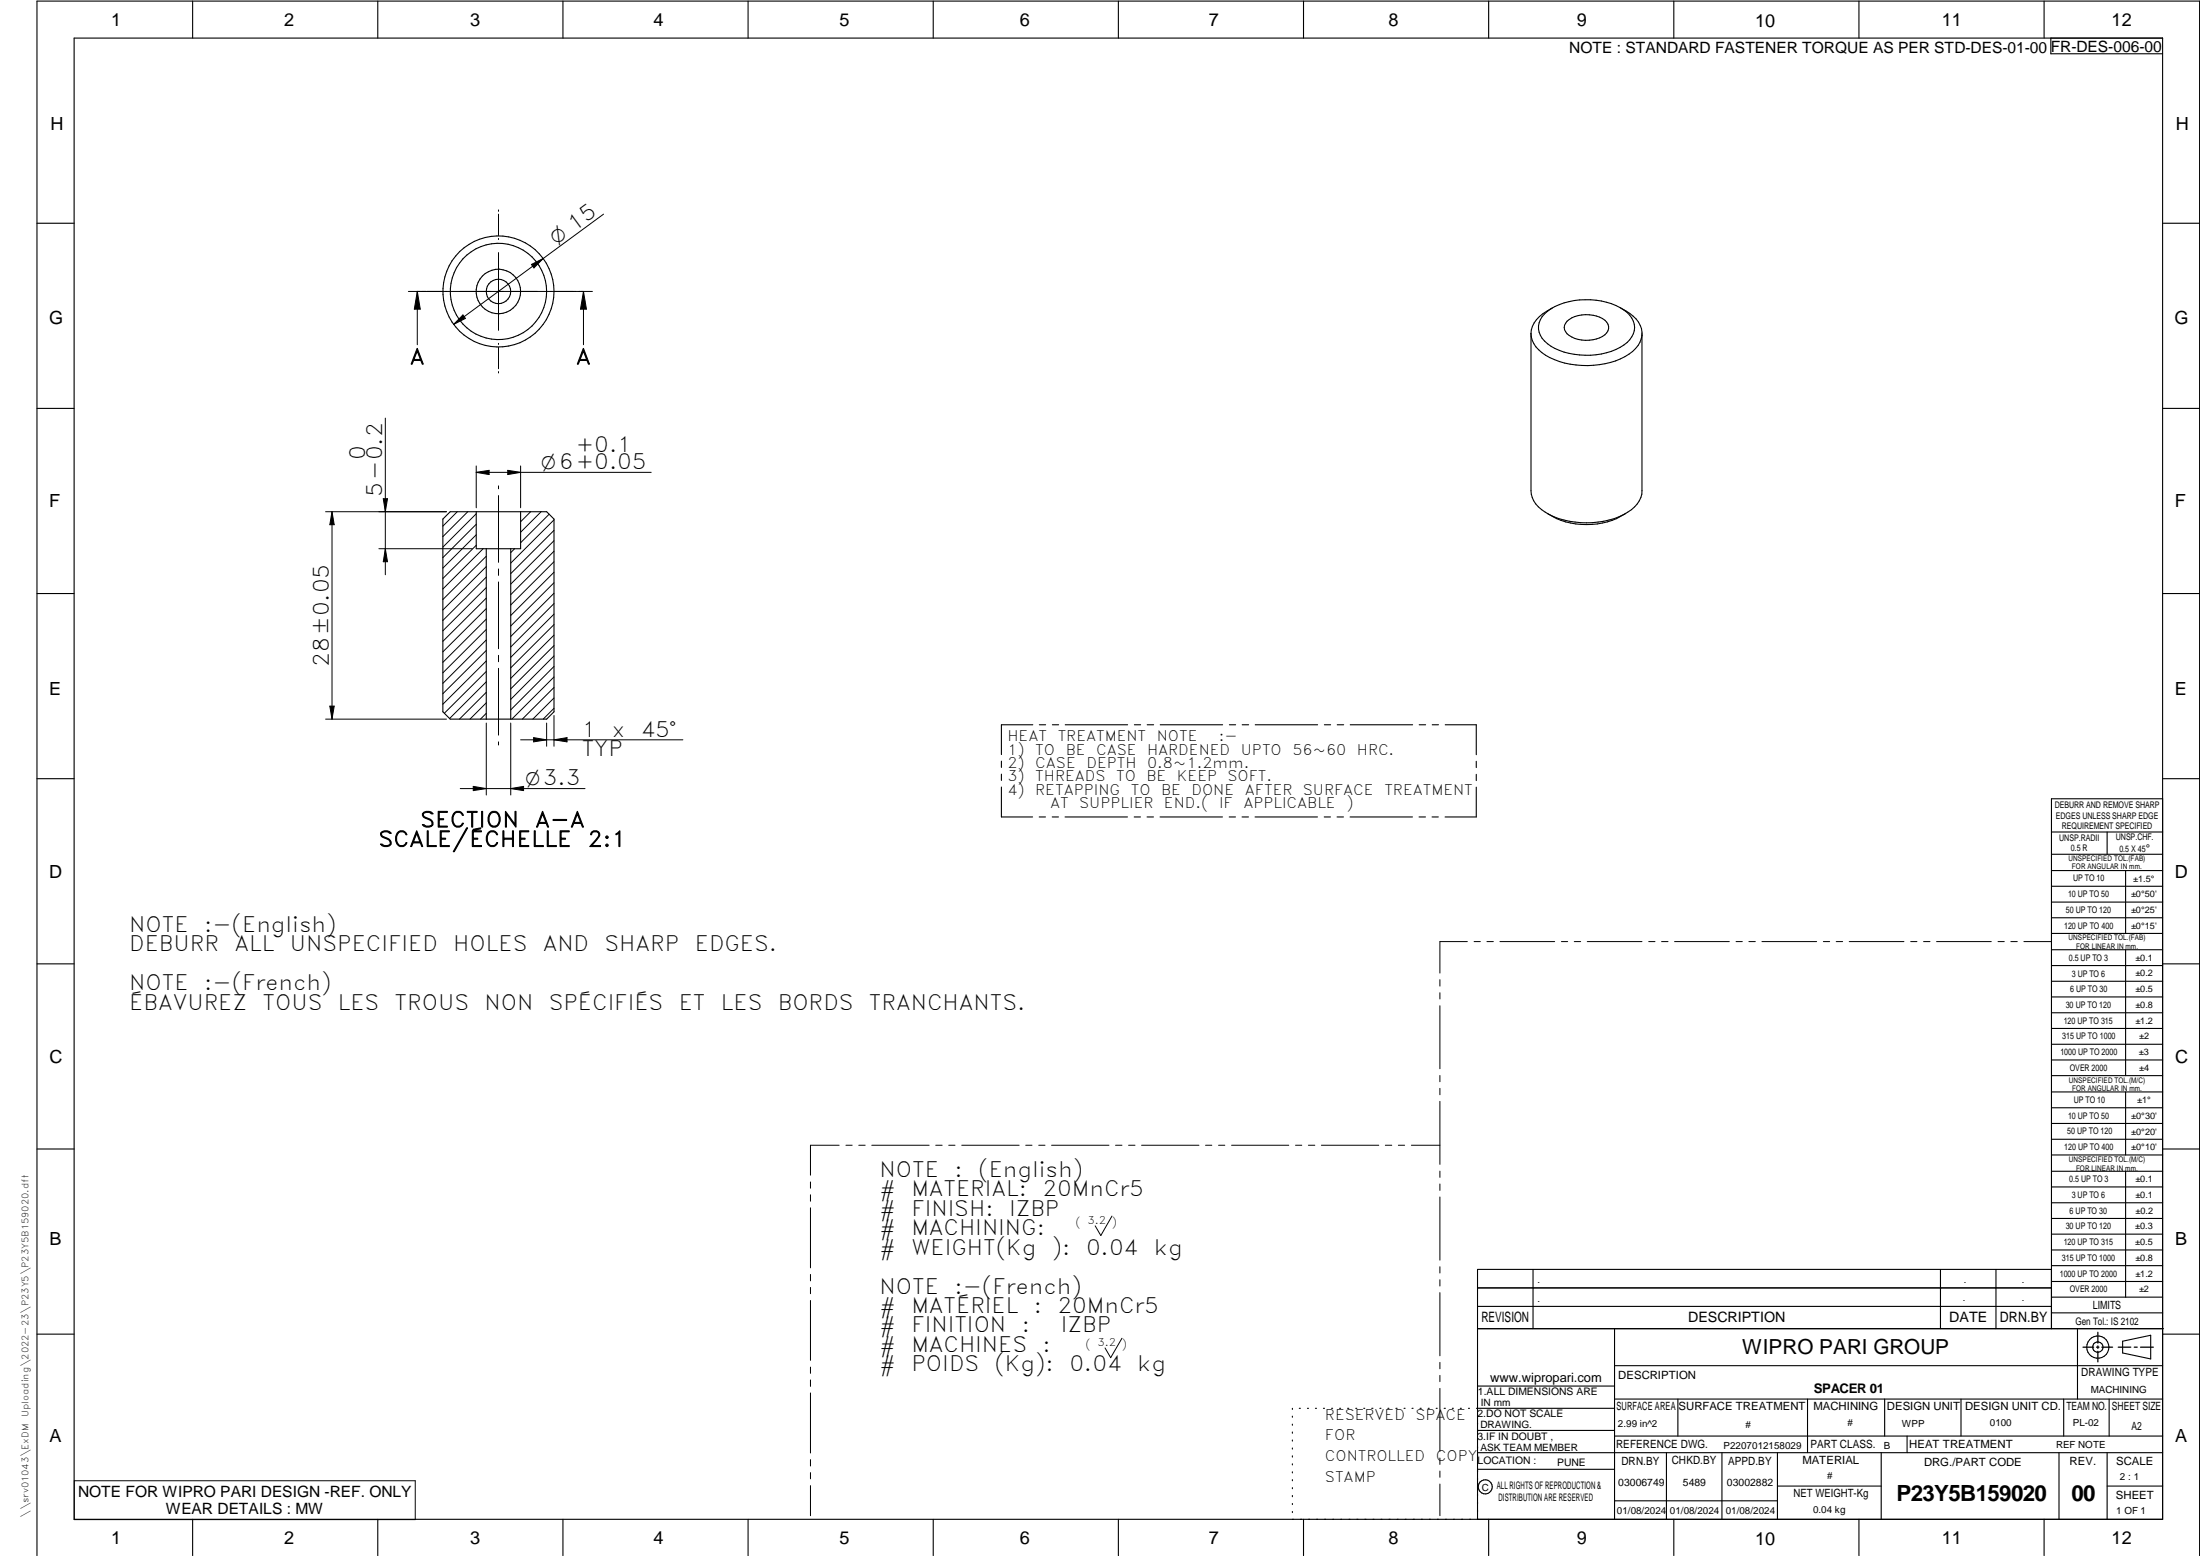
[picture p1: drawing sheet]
<svg xmlns="http://www.w3.org/2000/svg" width="594mm" height="420mm" viewBox="0 0 594 420" stroke-linecap="round" stroke-linejoin="round" font-family="sans-serif">
<g fill="none" stroke="#000" stroke-width=".3">
<path d="M20 10.3h564v400h-564zM52 .3v10M102 .3v10M152 .3v10M202 .3v10M252 .3v10M302 .3v10M352 .3v10M402 .3v10M452 .3v10M502 .3v10M552 .3v10"/>
<path d="M553.8 10.3v4.2h30.2M10 60.3h10M584 60.3h10M413.4 90a7.8 7.8 0 0 0 5.1 6.6 23.2 23.2 0 0 0 21.4-1 7.2 7.2 0 0 0 3.5-5M413.4 90v42.5a6.9 6.9 0 0 0 3.9 5.8 20.2 20.2 0 0 0 21.7 .3M417.1 84.8a17.2 17.2 0 0 1 13.9-3.7 14.4 14.4 0 0 1 9.1 4 5.2 5.2 0 0 1-1.6 8.1 19.8 19.8 0 0 1-19.7 .3 5.6 5.6 0 0 1-2.8-7.2zM419.2 83.1a9.7 9.7 0 0 0-5.7 6l-.1 .9M423.2 86.7a8.5 8.5 0 0 1 10.7 .3 2.48 2.48 0 0 1-1.2 3.8 8.9 8.9 0 0 1-9.5-.7 2.26 2.26 0 0 1 0-3.4zM437.6 83.1a10.1 10.1 0 0 1 5.7 5.7l.1 43.7a7.6 7.6 0 0 1-5 6.4 23.6 23.6 0 0 1-20 0M10 110.3h10M584 110.3h10M140.6 138.2v10h-12v-10"/>
<path d="M119.6 140.2l2-2h26l2 2v52l-2 2h-26l-2-2zM131.3 148.2v46M137.9 148.2v46M10 160.3h10M584 160.3h10M278.9 195.7h-8.5v8.1M280.7 195.7h1.7M284.2 195.7h1.7M287.6 195.7h16.9M306.3 195.7h1.7M309.8 195.7h1.7M313.3 195.7h16.9"/>
<path d="M332 195.7h1.7M335.4 195.7h1.8M339 195.7h16.8M357.6 195.7h1.7M361.1 195.7h1.7M364.6 195.7h16.9M383.2 195.7h1.8M386.8 195.7h1.6M390.3 195.7h8.3v8.1M10 210.3h10M270.4 205.5v1.7M270.4 209v1.7"/>
<path d="M270.4 212.5v8.1h8.4M398.6 212.6v8h-8.4M398.6 205.6v1.7M398.6 209.1v1.7M584 215.7h-30v143.1M584 210.3h10M280.6 220.6h1.7M284.1 220.6h1.7M287.6 220.6h16.9M306.3 220.6h1.7M309.7 220.6h1.8M313.3 220.6h16.8"/>
<path d="M331.9 220.6h1.7M335.4 220.6h1.7M338.9 220.6h16.9M357.6 220.6h1.7M361.1 220.6h1.7M364.6 220.6h16.8M383.2 220.6h1.7M386.7 220.6h1.7M554 224.7h30M554 230.7h30M554 235.1h30M554 239.3h30"/>
<path d="M569 224.7v6M574 235.1v17M554 243.6h30M554 247.8h30M554 252.1h30M554 256.5h30M574 256.5v33.9M10 260.3h10M554 260.7h30M554 265h30M554 269.2h30M554 273.5h30"/>
<path d="M554 277.7h30M584 260.3h10M554 282h30M554 286.2h30M554 290.4h30M554 294.9h30M554 299.1h30M574 294.9v17M10 310.3h10M554 303.4h30M554 307.6h30M554 311.9h30"/>
<path d="M554 316.3h30M574 316.3v34M584 310.3h10M554 320.5h30M554 324.8h30M554 329h30M554 333.2h30M554 337.5h30M399 358.8h185.2M399 352.8h155M399 347.8h155M414 342.8v16"/>
<path d="M436 358.8v51.5M524 342.8v16M539 342.8v16M554 341.8h30M554 346h30M554 350.3h30M554 354.5h30M554 342.8h-155v67.5M561 358.8v19M10 360.3h10M399 374.3h37M436 377.8h148"/>
<path d="M453.1 377.8v10M488.1 377.8v14.5M508.9 377.8v10M529.5 377.8v10M557.3 377.8v10M569.5 377.8v10M573.2 362.2l7.6-1.6v6.3l-7.6-1.6zM584 368.8h-148M584 360.3h10M349 380.3v.3M349 382.4v.3M349 384.6v.3"/>
<path d="M349 386.7v.3M349 388.8v.3M349 391v.3M349 393.1v.3M349 395.3v.3M349 397.4v.3M349 399.5v.3M350.9 380.3h.2M353.1 380.3h.2M355.2 380.3h.3M357.4 380.3h.3M359.6 380.3h.3"/>
<path d="M361.7 380.3h.3M363.9 380.3h.3M366.1 380.3h.3M368.3 380.3h.2M370.4 380.3h.3M372.6 380.3h.3M374.8 380.3h.3M376.9 380.3h.4M379.1 380.3h.3M381.3 380.3h.3M383.4 380.3h.4M385.6 380.3h.3"/>
<path d="M387.8 380.3h.3M390 380.3h.3M392.2 380.3h.3M394.3 380.3h.3M396.5 380.3h.3M398.7 380.3h37.3M399 396.7h37M399 392.3h185M399 386.2h37M436 387.8h148M450 392.3v18M465 392.3v18"/>
<path d="M480 392.3v18M508 392.3v18M515 387.8v4.5M556 392.3v18M569 392.3v18M52 410.3v9.7M102 410.3v9.7M152 410.3v9.7M202 410.3v9.7M252 410.3v9.7M302 410.3v9.7M349 401.7v.3"/>
<path d="M349 403.8v.4M349 406v.3M349 408.1v.3M352 410.3v9.7M402 410.3v9.7M436 405.3h44M452 410.3v9.7M480 401.3h28M502 410.3v9.7M552 410.3v9.7M569 401.3h15M10 420v-419.7h584v419.7"/>
<circle cx="134.6" cy="78.7" r="6"/>
<circle cx="134.6" cy="78.7" r="13"/>
<circle cx="134.6" cy="78.7" r="15"/>
<circle cx="134.6" cy="78.7" r="3.3"/>
<circle cx="566.5" cy="363.7" r="1.39"/>
<circle cx="566.5" cy="363.8" r="3"/>
<circle cx="401.1" cy="401.5" r="1.9"/>
</g>
<g fill="none" stroke="#000" stroke-width=".27">
<path d="M134.6 56.7v.4M134.6 57.8v5.8M163 57.8l-40.5 29.8M110.3 78.7h49.7M112.7 78.7v14.4M112.7 78.7l.8 4.8h-1.6zM134.6 64.4v.3M134.6 68.2v21M143.5 71.4l3.2-1.6-2.5 2.5zM157.6 78.7v14.4M157.6 78.7l.8 4.8h-1.6zM125 85l.7 1-3.2 1.6z"/>
<path d="M134.6 92.7v.3M134.6 93.8v5.8M104 112.9v42.3M134.6 100.3v.4M87.9 138.2h32.7M89.7 138.2l.5 3.5h-1.1zM89.7 138.2v56M103.5 134.7h1.1l-.6 3.5zM123.5 138.2l-3.9 3.9M126.3 138.2l-6.7 6.7M128.6 125.8v11.3M128.6 127.6h47.2"/>
<path d="M128.6 127.6l3.5-.6v1.1zM128.6 138.7l-9 9M134.6 131.2v.8M134.6 133.8v18M137.1 127l3.5 .6-3.5 .5zM140.6 125.8v11.3M143.3 138.2l-2.7 2.7M146.1 138.2l-5.5 5.5M148.3 138.9l-7.7 7.7M102.3 148.2h25.2M104 148.2l.6 3.5h-1.1zM128.6 141.6l-9 9"/>
<path d="M128.6 144.4l-9 9M128.6 147.2l-9 9M130.5 148.2l-10.9 10.8M131.3 153l-11.7 11.7M131.3 155.8l-11.7 11.8M131.3 150.2l-11.7 11.7M131.3 158.7l-11.7 11.6M134.6 153.6v1.8M134.6 157.1v18.1M139 148.2l-1.1 1M149.6 140.4l-11.7 11.7M149.6 143.2l-11.7 11.7"/>
<path d="M149.6 146l-11.7 11.7M149.6 148.8l-11.7 11.8M149.6 151.7l-11.7 11.7M149.6 154.5l-11.7 11.7M149.6 157.4l-11.7 11.6M131.3 170l-11.7 11.7M131.3 172.8l-11.7 11.7M131.3 161.5l-11.7 11.7M131.3 164.3l-11.7 11.7M131.3 167.2l-11.7 11.7M131.3 175.6l-11.7 11.7M131.3 178.5l-11.7 11.7"/>
<path d="M134.6 177v1.7M149.6 160.2l-11.7 11.7M149.6 163l-11.7 11.7M149.6 165.8l-11.7 11.7M149.6 168.7l-11.7 11.6M149.6 171.5l-11.7 11.7M149.6 174.3l-11.7 11.7M149.6 177.1l-11.7 11.7M149.6 180l-11.7 11.7M87.9 194.2h32.7M89.1 190.7h1.1l-.5 3.5zM131.3 195.2v19.5"/>
<path d="M131.3 186.9l-7.2 7.3M131.3 184.1l-9.9 9.9M131.3 189.8l-4.4 4.4M131.3 181.3l-11.3 11.3M131.3 192.6l-1.6 1.6M134.6 180.5v18M137.9 195.2v19.5M140.6 199.8h43.8M144.1 199.2l3.5 .6-3.5 .5zM147.6 195.2v6.3M149.6 199.8l3.5-.6v1.1zM149.6 182.8l-11.4 11.4"/>
<path d="M149.6 193.2v8.3M149.6 185.6l-8.6 8.6M149.6 188.5l-5.7 5.7M149.6 191.3l-2.9 2.9M124.3 212.9h33.7M127.8 212.3l3.5 .6-3.5 .6zM134.6 200.3v.9M137.9 212.9l3.5-.6v1.2zM396.2 254.3h-7.4v8.5M398.1 254.3h1.6M401.5 254.3h1.8M405 254.3h14.8"/>
<path d="M421.6 254.3h1.7M425.1 254.3h1.7M428.6 254.3h14.8M445.2 254.3h1.7M448.7 254.3h1.7M452.2 254.3h14.8M468.8 254.3h1.7M472.3 254.3h1.7M475.8 254.3h14.8M492.4 254.3h1.7M495.8 254.3h1.8M499.4 254.3h14.7"/>
<path d="M516 254.3h1.6M519.4 254.3h1.8M522.9 254.3h14.8M539.5 254.3h1.7M543 254.3h1.7M546.5 254.3h7.4M388.8 264.5v1.8M388.8 268.1v1.6M388.8 271.6v17M388.8 290.4v1.7M388.8 293.9v1.7M388.8 297.4v17"/>
<path d="M218.9 319.2v1.6M226.6 309.2h-7.7v8.1M228.4 309.2h1.7M231.9 309.2h1.7M235.4 309.2h15.5M252.7 309.2h1.7M256.2 309.2h1.7M259.7 309.2h15.5M277 309.2h1.7M280.5 309.2h1.7M284 309.2h15.5M301.2 309.2h1.8"/>
<path d="M304.8 309.2h1.7M308.3 309.2h15.5M325.5 309.2h1.7M329.1 309.2h1.6M332.6 309.2h15.4M349.8 309.2h1.7M353.3 309.2h1.7M356.8 309.2h15.5M374.1 309.2h1.7M377.6 309.2h1.7M381.1 309.2h7.7M388.8 316.2v1.7"/>
<path d="M388.8 319.7v1.7M218.9 322.6v1.8M218.9 326.1v16.2M300.3 328.4l-3 5.2-1.6-2.6M388.8 323.2v17.1M218.9 344.1v1.8M218.9 347.6v1.7M218.9 351.2v16.1M388.8 342.1v1.6M388.8 345.6v1.7M388.8 349v17.1M218.9 369.1v1.7"/>
<path d="M218.9 372.6v1.8M218.9 376.1v16.2M303 361.4l-3.1 5.2-1.5-2.6M388.8 367.9v1.7M388.8 371.4v1.7M388.8 374.9v17M20.1 399.8h92v10.5h-92zM218.9 394.1v1.8M218.9 397.6v1.7M388.8 393.7v1.7M388.8 397.2v1.7M218.9 401.2v8.1"/>
<path d="M388.8 400.7v8.6"/>
</g>
<path d="M566.5 359.7v3M562.5 363.8h2.9M566.1 363.8h.7M566.5 363.4v.7M566.5 364.9v2.8M567.6 363.8h2.9M572 363.8h3.4M576.3 363.8h.8M578 363.8h3.5" fill="none" stroke="#000" stroke-width=".34"/>
<g fill="#000">
<path d="M143.5 71.4l3.2-1.6-2.5 2.5zM112.7 78.7l.8 4.8h-1.6zM125 85l.7 1-3.2 1.6zM157.6 78.7l.8 4.8h-1.6zM103.5 134.7h1.1l-.6 3.5zM128.6 127.6l3.5-.6v1.1zM137.1 127l3.5 .6-3.5 .5zM89.7 138.2l.5 3.5h-1.1zM104 148.2l.6 3.5h-1.1zM89.1 190.7h1.1l-.5 3.5zM127.8 212.3l3.5 .6-3.5 .6zM137.9 212.9l3.5-.6v1.2z"/>
<path d="M144.1 199.2l3.5 .6-3.5 .5zM149.6 199.8l3.5-.6v1.1z"/>
</g>
<g font-size="6">
<text x="512.1" y="405.2">P23Y5B159020</text>
<text x="559.4" y="405.2">00</text>
</g>
<g font-size="5.7">
<text x="110.7" y="98.3">A</text>
<text x="155.5" y="98.3">A</text>
<text x="98.6" y="124.3" transform="rotate(-90 98.6 124.3)">0</text>
<text x="155.5" y="122.1">+0.1</text>
<text x="103.2" y="134.2" transform="rotate(-90 103.2 134.2)">5-0.2</text>
<text x="88.8" y="180" transform="rotate(-90 88.8 180)">28±0.05</text>
<text x="157.1" y="198.9">1</text>
<text x="165.2" y="198.9">x</text>
<text x="173" y="198.9">45°</text>
<text x="157.1" y="204.1">TYP</text>
<text x="113.5" y="223.4">SECTION</text>
<text x="144.5" y="223.4">A-A</text>
<text x="102.2" y="228.6">SCALE/ÉCHELLE</text>
<text x="158.7" y="228.6">2:1</text>
<text x="34.9" y="251.7">NOTE</text>
<text x="55.1" y="251.7">:-(English)</text>
<text x="34.9" y="256.9">DEBURR</text>
<text x="63.4" y="256.9">ALL</text>
<text x="78.3" y="256.9">UNSPECIFIED</text>
<text x="122.4" y="256.9">HOLES</text>
<text x="146.6" y="256.9">AND</text>
<text x="163.2" y="256.9">SHARP</text>
<text x="187.6" y="256.9">EDGES.</text>
<text x="34.9" y="267.4">NOTE</text>
<text x="55.1" y="267.4">:-(French)</text>
<text x="34.9" y="272.7">ÉBAVUREZ</text>
<text x="70.9" y="272.7">TOUS</text>
<text x="91.2" y="272.7">LES</text>
<text x="106.5" y="272.7">TROUS</text>
<text x="130.8" y="272.7">NON</text>
<text x="148.2" y="272.7">SPÉCIFIÉS</text>
<text x="183.3" y="272.7">ET</text>
<text x="194.7" y="272.7">LES</text>
<text x="210" y="272.7">BORDS</text>
<text x="234.6" y="272.7">TRANCHANTS.</text>
<text x="237.5" y="317.8">NOTE</text>
<text x="257.7" y="317.8">:</text>
<text x="264.1" y="317.8">(English)</text>
<text x="237.5" y="323">#</text>
<text x="246.1" y="323">MATERIAL:</text>
<text x="281.5" y="323">20MnCr5</text>
<text x="237.5" y="328.3">#</text>
<text x="246.1" y="328.3">FINISH:</text>
<text x="272.5" y="328.3">IZBP</text>
<text x="237.5" y="333.5">#</text>
<text x="246.1" y="333.5">MACHINING:</text>
<text x="237.5" y="338.8">#</text>
<text x="246.1" y="338.8">WEIGHT(Kg</text>
<text x="284" y="338.8">):</text>
<text x="293.3" y="338.8">0.04</text>
<text x="311.6" y="338.8">kg</text>
<text x="237.5" y="349.3">NOTE</text>
<text x="257.7" y="349.3">:-(French)</text>
<text x="237.5" y="354.5">#</text>
<text x="237.5" y="359.8">#</text>
<text x="246.1" y="359.8">FINITION</text>
<text x="246.1" y="354.5">MATÉRIEL</text>
<text x="275.9" y="359.8">:</text>
<text x="279.2" y="354.5">:</text>
<text x="285.6" y="354.5">20MnCr5</text>
<text x="286.5" y="359.8">IZBP</text>
<text x="237.5" y="365">#</text>
<text x="246.1" y="365">MACHINES</text>
<text x="281.5" y="365">:</text>
<text x="237.5" y="370.3">#</text>
<text x="246.1" y="370.3">POIDS</text>
<text x="268.5" y="370.3">(Kg):</text>
<text x="288.8" y="370.3">0.04</text>
<text x="307.1" y="370.3">kg</text>
</g>
<text font-size="5.6" x="470.5" y="365.5">WIPRO PARI GROUP</text>
<g font-size="5.4">
<text x="150.2" y="66.1" transform="rotate(-36 150.2 66.1)">O 15</text>
<text x="146.2" y="126.7">O6+0.05</text>
<text x="141.9" y="212">O3.3</text>
</g>
<g font-size="4.9">
<text x="30" y="6.9">1</text>
<text x="76.7" y="6.9">2</text>
<text x="127" y="6.9">3</text>
<text x="176.5" y="6.9">4</text>
<text x="226.7" y="6.9">5</text>
<text x="275.4" y="6.9">6</text>
<text x="326.4" y="6.9">7</text>
<text x="375" y="6.9">8</text>
<text x="425.8" y="6.9">9</text>
<text x="473.9" y="7.3">10</text>
<text x="524.3" y="6.9">11</text>
<text x="570.2" y="6.9">12</text>
<text x="13.6" y="35.1">H</text>
<text x="587.6" y="35.1">H</text>
<text x="13.2" y="87.5">G</text>
<text x="587.2" y="87.5">G</text>
<text x="13.2" y="137">F</text>
<text x="587.2" y="137">F</text>
<text x="13.2" y="187.6">E</text>
<text x="587.2" y="187.6">E</text>
<text x="13.2" y="237">D</text>
<text x="587.2" y="237">D</text>
<text x="13.4" y="287.1">C</text>
<text x="587.4" y="287.1">C</text>
<text x="13.4" y="336.2">B</text>
<text x="587.4" y="336.2">B</text>
<text x="13.4" y="389.3">A</text>
<text x="587.4" y="389.3">A</text>
<text x="30" y="416.9">1</text>
<text x="76.7" y="416.9">2</text>
<text x="127" y="416.9">3</text>
<text x="176.5" y="416.9">4</text>
<text x="226.7" y="416.9">5</text>
<text x="275.4" y="416.9">6</text>
<text x="326.4" y="416.9">7</text>
<text x="375" y="416.9">8</text>
<text x="425.8" y="416.9">9</text>
<text x="473.9" y="417.3">10</text>
<text x="524.3" y="416.9">11</text>
<text x="570.2" y="416.9">12</text>
</g>
<g font-size="4.2">
<text x="423.7" y="14.3">NOTE : STANDARD FASTENER TORQUE AS PER STD-DES-01-00</text>
<text x="553.8" y="14">FR-DES-006-00</text>
<text x="21.1" y="404.3">NOTE FOR WIPRO PARI DESIGN -REF. ONLY</text>
<text x="44.8" y="408.8">WEAR DETAILS : MW</text>
</g>
<g font-size="3.9">
<text x="272.1" y="200.2">HEAT</text>
<text x="272.1" y="203.8">1)</text>
<text x="279.6" y="203.8">TO</text>
<text x="285.6" y="200.2">TREATMENT</text>
<text x="287.8" y="203.8">BE</text>
<text x="296" y="203.8">CASE</text>
<text x="309.8" y="203.8">HARDENED</text>
<text x="312.4" y="200.2">NOTE</text>
<text x="329.1" y="200.2">:-</text>
<text x="335.1" y="203.8">UPTO</text>
<text x="349" y="203.8">56~60</text>
<text x="366.4" y="203.8">HRC.</text>
<text x="272.1" y="207.4">2)</text>
<text x="279.6" y="207.4">CASE</text>
<text x="293.4" y="207.4">DEPTH</text>
<text x="309.8" y="207.4">0.8~1.2mm.</text>
<text x="272.1" y="211">3)</text>
<text x="272.1" y="214.6">4)</text>
<text x="279.6" y="214.6">RETAPPING</text>
<text x="279.6" y="211">THREADS</text>
<text x="301.4" y="211">TO</text>
<text x="305.3" y="214.6">TO</text>
<text x="309.6" y="211">BE</text>
<text x="313.5" y="214.6">BE</text>
<text x="317.8" y="211">KEEP</text>
<text x="321.8" y="214.6">DONE</text>
<text x="331.5" y="211">SOFT.</text>
<text x="336.1" y="214.6">AFTER</text>
<text x="351.8" y="214.6">SURFACE</text>
<text x="373.8" y="214.6">TREATMENT</text>
<text x="283.5" y="218.2">AT</text>
<text x="291.4" y="218.2">SUPPLIER</text>
<text x="314.3" y="218.2">END.(</text>
<text x="329.2" y="218.2">IF</text>
<text x="335.8" y="218.2">APPLICABLE</text>
<text x="363.6" y="218.2">)</text>
<text x="400" y="357.1">REVISION</text>
<text x="455.9" y="357.1">DESCRIPTION</text>
<text x="526.4" y="357.1">DATE</text>
<text x="540" y="357.1">DRN.BY</text>
<text x="357.8" y="383.3">RESERVED</text>
<text x="382.3" y="383.3">SPACE</text>
<text x="357.8" y="388.9">FOR</text>
<text x="357.8" y="394.5">CONTROLLED</text>
<text x="387.8" y="394.5">COPY</text>
<text x="357.8" y="400">STAMP</text>
</g>
<text font-size="3.6" x="489.8" y="376.1">SPACER 01</text>
<text font-size="3.5" x="402.4" y="373.3">www.wipropari.com</text>
<g font-size="3.1">
<text x="565.1" y="353.5">LIMITS</text>
<text x="562" y="371.7">DRAWING TYPE</text>
<text x="437" y="372.3">DESCRIPTION</text>
<text x="436.5" y="380.8">SURFACE AREA</text>
<text x="453.3" y="380.8">SURFACE TREATMENT</text>
<text x="489.7" y="380.8">MACHINING</text>
<text x="509.5" y="380.8">DESIGN UNIT</text>
<text x="530.6" y="380.8">DESIGN UNIT CD.</text>
<text x="558" y="380.6">TEAM NO.</text>
<text x="570.3" y="380.7">SHEET SIZE</text>
<text x="575.6" y="386.1">A2</text>
<text x="436.4" y="391.1">REFERENCE DWG.</text>
<text x="437.8" y="395.5">DRN.BY</text>
<text x="451.4" y="395.4">CHKD.BY</text>
<text x="466.6" y="395.5">APPD.BY</text>
<text x="486.7" y="395.4">MATERIAL</text>
<text x="488.9" y="390.9">PART CLASS.</text>
<text x="515.6" y="390.9">HEAT TREATMENT</text>
<text x="519.6" y="395.9">DRG./PART CODE</text>
<text x="558.9" y="395.5">REV.</text>
<text x="571.4" y="395.6">SCALE</text>
<text x="484.3" y="404.2">NET WEIGHT-Kg</text>
<text x="571.4" y="404.7">SHEET</text>
</g>
<text font-size="3" x="579.5" y="230.1">°</text>
<g font-size="2.8">
<text x="290.4" y="331.1">( 3.2 )</text>
<text x="560.4" y="357.7">Gen Tol.: IS 2102</text>
<text x="293.2" y="364.1">( 3.2 )</text>
<text x="399.1" y="376.6">1.ALL DIMENSIONS ARE</text>
<text x="399" y="382.7">2.DO NOT SCALE</text>
<text x="399" y="388.7">3.IF IN DOUBT ,</text>
<text x="399" y="395.4">LOCATION :</text>
<text x="420.5" y="396">PUNE</text>
<text x="404.2" y="402">ALL RIGHTS OF REPRODUCTION &amp;</text>
<text x="437" y="401.2">03006749</text>
<text x="454.4" y="401.2">5489</text>
<text x="466.3" y="401.2">03002882</text>
<text x="404.7" y="405.4">DISTRIBUTION ARE RESERVED</text>
</g>
<g font-size="2.7">
<text x="564.6" y="376.2">MACHINING</text>
<text x="399.9" y="379.7">IN mm</text>
<text x="399.7" y="385.7">DRAWING.</text>
<text x="436.9" y="385.4">2.99 in^2</text>
<text x="471.4" y="385.5">#</text>
<text x="498.9" y="385">#</text>
<text x="513.6" y="385.3">WPP</text>
<text x="537.3" y="385.1">0100</text>
<text x="559.7" y="385.1">PL-02</text>
<text x="399.7" y="391.8">ASK TEAM MEMBER</text>
<text x="465.4" y="391.2">P2207012158029</text>
<text x="508.7" y="391.2">B</text>
<text x="555.2" y="391.1">REF NOTE</text>
<text x="493.4" y="399.5">#</text>
<text x="572.5" y="399.7">2 : 1</text>
<text x="400.1" y="402.5">C</text>
<text x="436.6" y="408.7">01/08/2024</text>
<text x="450.9" y="408.8">01/08/2024</text>
<text x="466" y="408.9">01/08/2024</text>
<text x="489.6" y="408.5">0.04 kg</text>
<text x="571.4" y="408.7">1 OF 1</text>
</g>
<g font-size="2.5">
<text x="554.9" y="218.3">DEBURR AND REMOVE SHARP</text>
<text x="555.2" y="221">EDGES UNLESS SHARP EDGE</text>
<text x="556.1" y="227.1">UNSP.RADII</text>
<text x="556.8" y="223.8">REQUIREMENT SPECIFIED</text>
<text x="571.4" y="226.9">UNSP.CHF.</text>
<text x="559.2" y="229.9">0.5 R</text>
<text x="572.3" y="230.1">0.5 X 45</text>
<text x="559.8" y="238">UP TO 10</text>
<text x="576.1" y="238.1">±1.5°</text>
<text x="558.5" y="242.2">10 UP TO 50</text>
<text x="575.5" y="242.3">±0°50'</text>
<text x="557.4" y="250.7">120 UP TO 400</text>
<text x="557.9" y="246.5">50 UP TO 120</text>
<text x="575.5" y="250.7">±0°15'</text>
<text x="575.5" y="246.5">±0°25'</text>
<text x="558.7" y="259.4">0.5 UP TO 3</text>
<text x="559.5" y="263.7">3 UP TO 6</text>
<text x="576.6" y="263.6">±0.2</text>
<text x="576.6" y="259.4">±0.1</text>
<text x="559" y="267.9">6 UP TO 30</text>
<text x="576.6" y="267.9">±0.5</text>
<text x="557.8" y="272.2">30 UP TO 120</text>
<text x="576.6" y="272.2">±0.8</text>
<text x="556.9" y="280.7">315 UP TO 1000</text>
<text x="557.3" y="276.4">120 UP TO 315</text>
<text x="576.6" y="276.4">±1.2</text>
<text x="577.7" y="280.7">±2</text>
<text x="556.4" y="284.9">1000 UP TO 2000</text>
<text x="577.6" y="284.9">±3</text>
<text x="558.9" y="289.2">OVER 2000</text>
<text x="577.7" y="289.3">±4</text>
<text x="560" y="297.9">UP TO 10</text>
<text x="577.1" y="297.9">±1°</text>
<text x="558.5" y="302.1">10 UP TO 50</text>
<text x="575.5" y="302.1">±0°30'</text>
<text x="557.4" y="310.6">120 UP TO 400</text>
<text x="558.2" y="306.3">50 UP TO 120</text>
<text x="575.5" y="310.6">±0°10'</text>
<text x="575.5" y="306.4">±0°20'</text>
<text x="558.8" y="319.2">0.5 UP TO 3</text>
<text x="559.4" y="323.4">3 UP TO 6</text>
<text x="576.6" y="319.2">±0.1</text>
<text x="576.6" y="323.5">±0.1</text>
<text x="558.9" y="327.7">6 UP TO 30</text>
<text x="576.7" y="327.7">±0.2</text>
<text x="557.8" y="332">30 UP TO 120</text>
<text x="576.6" y="332">±0.3</text>
<text x="556.8" y="340.5">315 UP TO 1000</text>
<text x="557.3" y="336.3">120 UP TO 315</text>
<text x="576.6" y="336.3">±0.5</text>
<text x="576.6" y="340.5">±0.8</text>
<text x="415.2" y="346.4">.</text>
<text x="530.3" y="346.5">.</text>
<text x="545.9" y="346.4">.</text>
<text x="556.2" y="344.7">1000 UP TO 2000</text>
<text x="576.6" y="344.7">±1.2</text>
<text x="415.2" y="351.5">.</text>
<text x="530" y="351.3">.</text>
<text x="545.9" y="351.4">.</text>
<text x="558.9" y="349">OVER 2000</text>
<text x="577.6" y="349">±2</text>
</g>
<g font-size="2.4">
<text x="7.7" y="382.7" transform="rotate(-90 7.7 382.7)">Uploading\2022-23\P23Y5\P23Y5B159020.dft</text>
<text x="7.7" y="409.8" transform="rotate(-90 7.7 409.8)">\\srv01043\ExDM</text>
</g>
<g font-size="2.1">
<text x="558.5" y="232.4">UNSPECIFIED TOL.(FAB)</text>
<text x="559.5" y="234.7">FOR ANGULAR IN mm.</text>
<text x="558.6" y="253.9">UNSPECIFIED TOL.(FAB)</text>
<text x="560.7" y="256.3">FOR LINEAR IN mm.</text>
<text x="558.7" y="292.3">UNSPECIFIED TOL.(M/C)</text>
<text x="559.6" y="294.7">FOR ANGULAR IN mm.</text>
<text x="558.7" y="313.7">UNSPECIFIED TOL.(M/C)</text>
<text x="560.6" y="316.1">FOR LINEAR IN mm.</text>
</g>
</svg>
